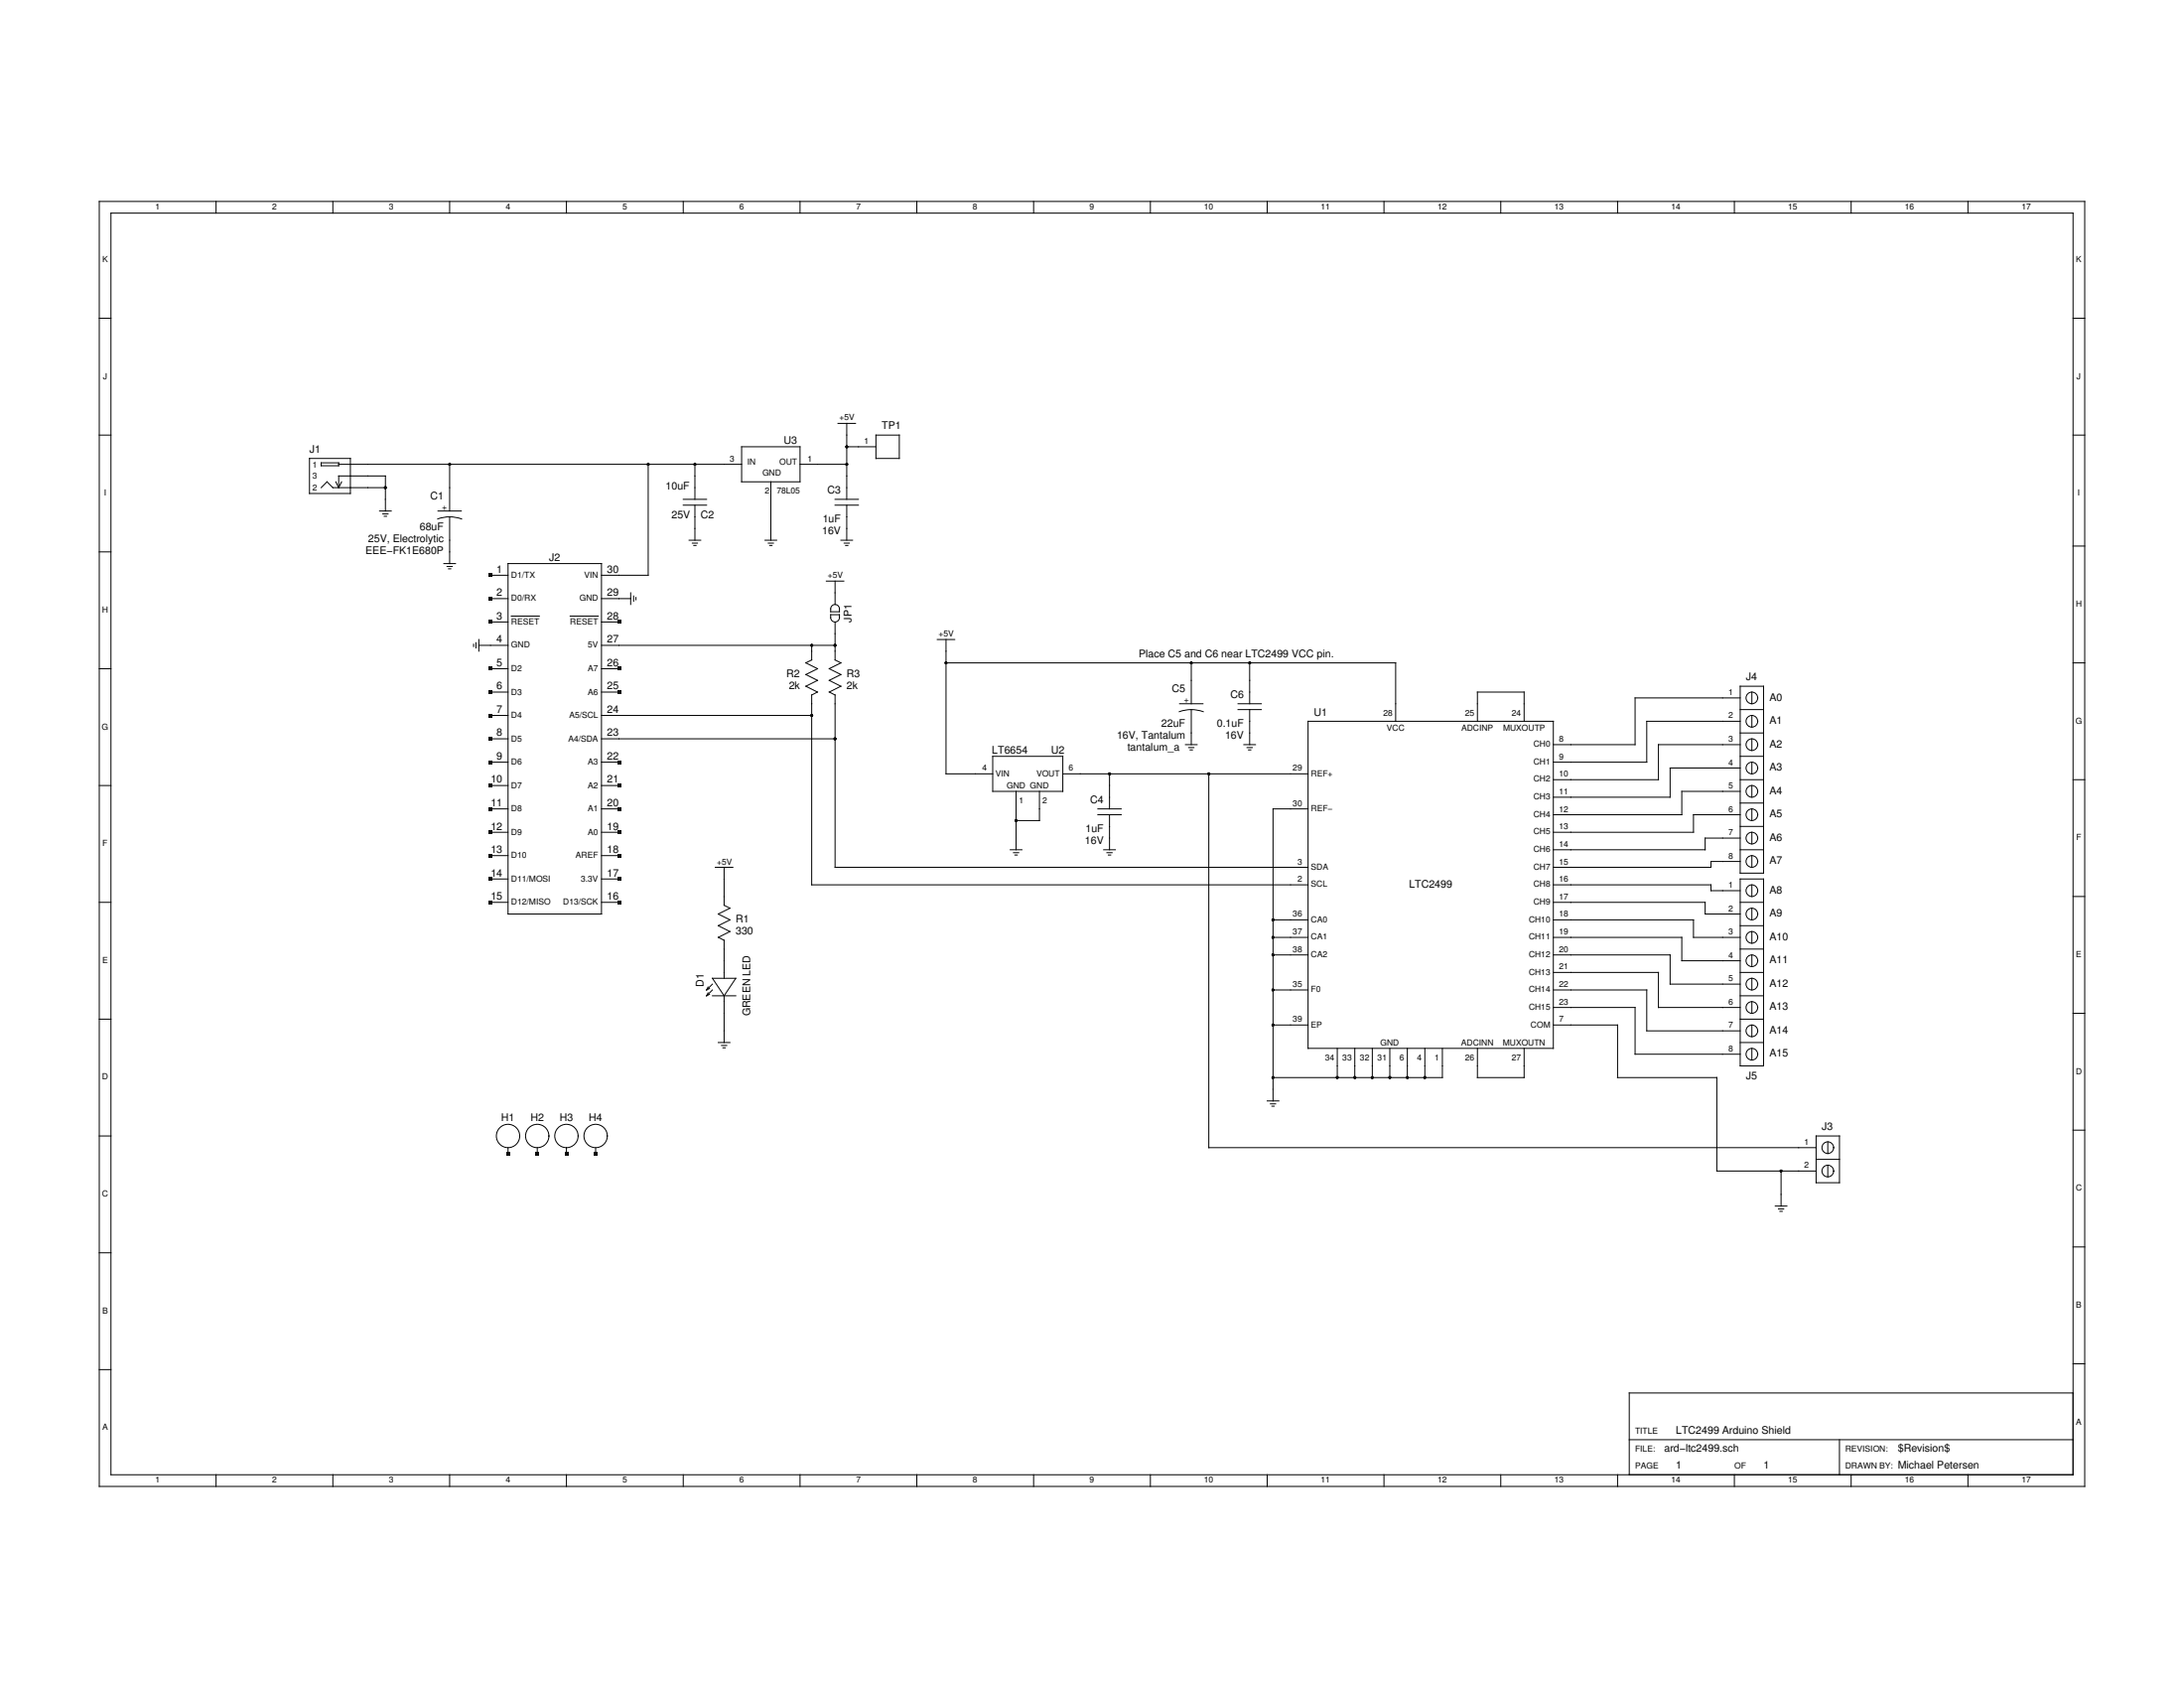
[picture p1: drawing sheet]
<svg xmlns="http://www.w3.org/2000/svg" width="279mm" height="216mm" viewBox="0 0 279 216" stroke-linecap="round" stroke-linejoin="round" font-family="sans-serif">
<g fill="none" stroke="#000" stroke-width=".13">
<path d="M12.7 25.8h254v164.3h-254zM14.2 27.3h251v161.3h-251zM27.6 25.8v1.5M42.6 25.8v1.5M57.5 25.8v1.5M72.5 25.8v1.5M87.4 25.8v1.5M102.3 25.8v1.5M117.3 25.8v1.5M132.2 25.8v1.5M147.2 25.8v1.5M162.1 25.8v1.5"/>
<path d="M177.1 25.8v1.5M192 25.8v1.5M206.9 25.8v1.5M221.9 25.8v1.5M236.8 25.8v1.5M251.8 25.8v1.5M12.7 55.6h1.5M12.7 40.7h1.5M39.6 58.6h5.2v4.5h-5.2zM41.1 59.2h2.2v.4h-2.2zM43.3 59.4h51.6M57.5 59.4v6"/>
<path d="M82.9 59.4v14.2h-6M88.9 59.4v4.5M94.9 57.1h7.4v4.5h-7.4zM102.3 59.4h6M107.2 54.2h2.2M108.3 57.1h3.8M108.3 54.2v9.7M112.1 55.6h2.9v3h-2.9zM265.2 55.6h1.5M265.2 40.7h1.5M12.7 70.6h1.5M41.1 62.4l.7-.8 .8 .8h6.7"/>
<path d="M43 61.6l.3 .8M43.3 62.4v-1.5h6v4.5M43.7 61.6l-.4 .8M48.6 65.4h1.5M49 65.7h.6M49.2 66h.3M56 66.4a4.5 4.5 0 0 1 3.1 0M56 65.4h3M56.8 72.1h1.5M57.2 72.5h.7M57.4 72.8h.3M57.5 66.1v6"/>
<path d="M62.8 76.6h2.2M62.8 73.6h2.2M62.8 79.6h2.2M65 72.1h11.9v44.8h-11.9zM65.4 78.8h3.6M72.9 78.8h3.6M76.9 76.6h3.8M76.9 79.6h2.3M80.7 75.8v1.5M81.1 76.2v.7M81.4 76.4v.3M87.4 64.6h3"/>
<path d="M87.4 63.9h3M88.2 69.1h1.4M88.6 69.5h.6M88.8 69.8h.2M88.9 64.6v4.5M97.9 69.1h1.5M98.3 69.5h.6M98.5 69.8h.3M98.6 61.6v7.5M105.7 74.3h2.3M106.3 78.6h1.1a.68 .68 0 0 1-.6 1 .68 .68 0 0 1-.5-1zM106.3 77.6a.56 .56 0 0 1 .7-.3 .56 .56 0 0 1 .4 .6v.3h-1.1z"/>
<path d="M106.8 74.3v3M106.8 79.6v4.8l.8 .4-1.5 .7 1.5 .8-1.5 .7 1.5 .8-1.5 .7 .7 .4M106.8 64.6h3M106.8 63.9h3M107.6 69.1h1.5M108 69.5h.7M108.2 69.8h.3M108.3 64.6v4.5M265.2 69.8h1.5M12.7 85.5h1.5M60.6 82.4v.3M60.9 82.2v.7"/>
<path d="M61.3 82.5h3.7M61.3 81.8v1.5M62.8 85.5h2.2M62.8 88.5h2.2M62.8 97.5h2.2M62.8 91.5h2.2M62.8 94.5h2.2M76.9 85.5h2.3M76.9 88.5h2.3M76.9 97.5h2.3M76.9 82.5h29.9M76.9 91.5h26.9"/>
<path d="M76.9 94.5h29.9M103.8 88.9v24.3h63.5M103.8 82.5v1.9l-.7 .4 1.5 .7-1.5 .8 1.5 .7-1.5 .8 1.5 .7-.8 .4M106.8 88.9v22h60.5M119.9 81.8h2.2M121 84.8h57.5v7.5M121 81.8v17.2h6M127 96.7h9v4.5h-9zM136 99h31.3M141.9 99v4.5M150.9 91a4.5 4.5 0 0 1 3 0M150.9 90h3"/>
<path d="M151.7 95.2h1.4M152.1 95.6h.6M152.3 95.9h.2M152.4 84.8v5.2M152.4 90.8v4.4M154.6 99v47.8h77.7M158.4 90h3M158.4 90.8h3M159.1 95.2h1.5M159.5 95.6h.7M159.7 95.9h.3M159.9 84.8v5.2"/>
<path d="M159.9 90.8v4.4M167.3 92.3h31.4v41.8h-31.4zM189 92.3v-3.8h6v3.8M222.6 95.2h-10.4v4.5h-13.5M222.6 99.7h3M222.6 98.2h-8.9v3.8h-15M222.6 89.3h-13.4v5.9h-10.5M222.6 92.3h-11.9v5.2h-12M222.6 90.8h3M222.6 87.8h3v23.9h-3zM222.6 96.7h3M222.6 93.7h3"/>
<path d="M224.1 88.5v1.5M224.1 91.5v1.5M224.1 94.5v1.5M224.1 97.5v1.5M265.2 84.8h1.5M265.2 99.7h1.5M12.7 100.5h1.5M12.7 115.4h1.5M62.8 100.5h2.2M62.8 115.4h2.2M62.8 103.5h2.2M62.8 106.4h2.2"/>
<path d="M62.8 112.4h2.2M62.8 109.4h2.2M76.9 100.5h2.3M76.9 115.4h2.3M76.9 103.5h2.3M76.9 106.4h2.3M76.9 112.4h2.3M76.9 109.4h2.3M91.5 110.9h2.3M92.6 110.9v4.9l.8 .4-1.5 .7 1.5 .8-1.5 .7 1.5 .7-1.5 .8 .7 .4v4.8M129.2 108.7h1.5M129.7 109.1h.6"/>
<path d="M129.8 109.4h.3M130 101.2v7.5M133 101.2v3.8h-3M140.4 103.5h3M140.4 104.2h3M141.2 108.7h1.5M141.6 109.1h.7M141.8 109.4h.3M141.9 104.2v4.5M162.9 119.9h4.4M162.9 117.7h4.4M167.3 103.5h-4.4v37.3"/>
<path d="M198.7 115.4h19.4v1.5h4.5M198.7 117.7h17.9v2.2h6M198.7 119.9h16.5v3h7.4M198.7 113.2h20.2v.7h3.7M222.6 115.4h3M222.6 110.2h-3.7v.7h-20.2M222.6 107.2h-4.5v1.5h-19.4M222.6 108.7h3M222.6 101.2h-7.4v3h-16.5M222.6 104.2h-6v2.2h-17.9M222.6 112.4h3v23.9h-3zM222.6 102.7h3"/>
<path d="M222.6 105.7h3M222.6 118.4h3M224.1 100.5v1.5M224.1 103.5v1.5M224.1 106.4v1.5M224.1 109.4v1.5M224.1 113.2v1.5M224.1 116.2v1.5M224.1 119.1v1.5M265.2 114.7h1.5M12.7 130.4h1.5M90.6 127l-.2 .4"/>
<path d="M90.6 126.2l-.2 .4M90.8 127.2l-.4 .2M90.8 126.4l-.4 .2M91.1 127.4h3M91.1 125.1h3l-1.5 2.3zM91.1 125.9l-.7 .7M91.1 126.6l-.7 .8M91.9 133.3h1.5M92.3 133.7h.7M92.5 134h.3M92.6 127.4v5.9M162.9 131.1h4.4"/>
<path d="M162.9 126.6h4.4M162.9 122.1h4.4M171.1 134.1v3.7M173.3 134.1v3.7M175.6 134.1v3.7M177.8 134.1v3.7M180 134.1v3.7M182.3 134.1v3.7M184.5 134.1v3.7h-21.6M189 134.1v3.7h6v-3.7M198.7 131.1h8.2v6.7h12.7v12h12.7M198.7 126.6h12v5.2h11.9"/>
<path d="M198.7 122.1h15v3.8h8.9M198.7 124.4h13.5v4.5h10.4M198.7 128.9h10.5v5.9h13.4M222.6 130.4h3M222.6 124.4h3M222.6 133.3h3M222.6 127.4h3M222.6 121.4h3M224.1 122.1v1.5M224.1 125.1v1.5M224.1 128.1v1.5M224.1 131.1v1.5"/>
<path d="M224.1 134.1v1.5M265.2 129.6h1.5M12.7 145.3h1.5M65 146.8v.7M68.7 146.8v.7M72.5 146.8v.7M76.2 146.8v.7M162.1 140.8h1.5M162.5 141.2h.7M162.7 141.5h.3M227.1 154.3h1.5M227.5 154.6h.7"/>
<path d="M227.7 154.9h.3M227.9 149.8v4.5M232.3 145.3h3v6h-3zM232.3 148.3h3M233.8 146v1.5M233.8 149v1.5M265.2 144.5h1.5M265.2 159.5h1.5M12.7 160.2h1.5M12.7 175.2h1.5M265.2 178.2h-56.8v10.4M265.2 174.4h1.5"/>
<path d="M27.6 188.6v1.5M42.6 188.6v1.5M57.5 188.6v1.5M72.5 188.6v1.5M87.4 188.6v1.5M102.3 188.6v1.5M117.3 188.6v1.5M132.2 188.6v1.5M147.2 188.6v1.5M162.1 188.6v1.5M177.1 188.6v1.5M192 188.6v1.5"/>
<path d="M206.9 188.6v1.5M208.4 184.1h56.8M221.9 188.6v1.5M235.3 184.1v4.5M236.8 188.6v1.5M251.8 188.6v1.5"/>
<circle cx="224.1" cy="98.2" r=".75"/>
<circle cx="224.1" cy="92.3" r=".75"/>
<circle cx="224.1" cy="95.2" r=".75"/>
<circle cx="224.1" cy="89.3" r=".75"/>
<circle cx="224.1" cy="107.2" r=".75"/>
<circle cx="224.1" cy="119.9" r=".75"/>
<circle cx="224.1" cy="113.9" r=".75"/>
<circle cx="224.1" cy="101.2" r=".75"/>
<circle cx="224.1" cy="110.2" r=".75"/>
<circle cx="224.1" cy="104.2" r=".75"/>
<circle cx="224.1" cy="116.9" r=".75"/>
<circle cx="224.1" cy="134.8" r=".75"/>
<circle cx="224.1" cy="125.9" r=".75"/>
<circle cx="224.1" cy="122.9" r=".75"/>
<circle cx="224.1" cy="128.9" r=".75"/>
<circle cx="224.1" cy="131.8" r=".75"/>
<circle cx="65" cy="145.3" r="1.49"/>
<circle cx="68.7" cy="145.3" r="1.49"/>
<circle cx="72.5" cy="145.3" r="1.49"/>
<circle cx="76.2" cy="145.3" r="1.49"/>
<circle cx="233.8" cy="149.8" r=".75"/>
<circle cx="233.8" cy="146.8" r=".75"/>
</g>
<g fill="#000">
<path d="M62.5 73.4h.5v.4h-.5zM62.5 76.3h.5v.5h-.5zM62.5 79.3h.5v.5h-.5zM79 79.3h.4v.5h-.4zM62.5 85.3h.5v.5h-.5zM62.5 88.3h.5v.4h-.5zM62.5 91.3h.5v.4h-.5zM62.5 94.3h.5v.4h-.5zM62.5 97.3h.5v.4h-.5zM79 85.3h.4v.5h-.4zM79 88.3h.4v.4h-.4zM79 97.3h.4v.4h-.4z"/>
<path d="M62.5 100.2h.5v.5h-.5zM62.5 103.2h.5v.5h-.5zM62.5 106.2h.5v.5h-.5zM62.5 109.2h.5v.5h-.5zM62.5 112.2h.5v.4h-.5zM62.5 115.2h.5v.4h-.5zM79 100.2h.4v.5h-.4zM79 103.2h.4v.5h-.4zM79 106.2h.4v.5h-.4zM79 109.2h.4v.5h-.4zM79 112.2h.4v.4h-.4zM79 115.2h.4v.4h-.4z"/>
<path d="M64.8 147.3h.4v.5h-.4zM68.5 147.3h.5v.5h-.5zM72.2 147.3h.5v.5h-.5zM76 147.3h.4v.5h-.4z"/>
<circle cx="57.5" cy="59.4" r=".19"/>
<circle cx="82.9" cy="59.4" r=".19"/>
<circle cx="88.9" cy="59.4" r=".19"/>
<circle cx="108.3" cy="57.1" r=".19"/>
<circle cx="108.3" cy="59.4" r=".19"/>
<circle cx="49.3" cy="62.4" r=".19"/>
<circle cx="103.8" cy="82.5" r=".19"/>
<circle cx="103.8" cy="91.5" r=".19"/>
<circle cx="106.8" cy="82.5" r=".19"/>
<circle cx="106.8" cy="94.5" r=".19"/>
<circle cx="121" cy="84.8" r=".19"/>
<circle cx="141.9" cy="99" r=".19"/>
<circle cx="152.4" cy="84.8" r=".19"/>
<circle cx="154.6" cy="99" r=".19"/>
<circle cx="159.9" cy="84.8" r=".19"/>
<circle cx="130" cy="105" r=".19"/>
<circle cx="162.9" cy="117.7" r=".19"/>
<circle cx="162.9" cy="119.9" r=".19"/>
<circle cx="162.9" cy="126.6" r=".19"/>
<circle cx="162.9" cy="131.1" r=".19"/>
<circle cx="162.9" cy="122.1" r=".19"/>
<circle cx="162.9" cy="137.8" r=".19"/>
<circle cx="171.1" cy="137.8" r=".19"/>
<circle cx="173.3" cy="137.8" r=".19"/>
<circle cx="175.6" cy="137.8" r=".19"/>
<circle cx="177.8" cy="137.8" r=".19"/>
<circle cx="180" cy="137.8" r=".19"/>
<circle cx="182.3" cy="137.8" r=".19"/>
<circle cx="227.9" cy="149.8" r=".19"/>
</g>
<g font-size="1.3">
<text x="39.6" y="57.9">J1</text>
<text x="100.2" y="56.8">U3</text>
<text x="112.8" y="54.9">TP1</text>
<text x="55.1" y="63.9">C1</text>
<text x="85.2" y="62.6">10uF</text>
<text x="105.9" y="63.1">C3</text>
<text x="46.8" y="70.8">EEE−FK1E680P</text>
<text x="47.1" y="69.3">25V, Electrolytic</text>
<text x="53.7" y="67.8">68uF</text>
<text x="70.3" y="71.7">J2</text>
<text x="85.9" y="66.3">25V</text>
<text x="89.6" y="66.3">C2</text>
<text x="105.2" y="68.3">16V</text>
<text x="105.3" y="66.9">1uF</text>
<text x="63.5" y="73.2">1</text>
<text x="63.5" y="76.2">2</text>
<text x="77.7" y="76.2">29</text>
<text x="77.7" y="73.2">30</text>
<text x="63.5" y="79.2">3</text>
<text x="63.5" y="82.2">4</text>
<text x="77.7" y="79.2">28</text>
<text x="77.7" y="82.2">27</text>
<text x="108.9" y="79.6" transform="rotate(-90 108.9 79.6)">JP1</text>
<text x="63.5" y="85.2">5</text>
<text x="63.5" y="88.2">6</text>
<text x="77.7" y="85.2">26</text>
<text x="77.7" y="88.2">25</text>
<text x="100.6" y="86.6">R2</text>
<text x="100.9" y="88.1">2k</text>
<text x="108.3" y="86.6">R3</text>
<text x="108.3" y="88.1">2k</text>
<text x="145.7" y="84">Place C5 and C6 near LTC2499 VCC pin.</text>
<text x="149.9" y="88.5">C5</text>
<text x="157.4" y="89.3">C6</text>
<text x="223.4" y="87">J4</text>
<text x="226.4" y="89.6">A0</text>
<text x="63.5" y="91.2">7</text>
<text x="63.5" y="94.2">8</text>
<text x="77.7" y="94.2">23</text>
<text x="77.7" y="91.2">24</text>
<text x="142.9" y="94.5">16V, Tantalum</text>
<text x="144.2" y="96">tantalum_a</text>
<text x="148.6" y="93">22uF</text>
<text x="155.7" y="93">0.1uF</text>
<text x="156.7" y="94.5">16V</text>
<text x="168.1" y="91.5">U1</text>
<text x="226.4" y="92.6">A1</text>
<text x="226.4" y="95.6">A2</text>
<text x="62.8" y="100.1">10</text>
<text x="63.5" y="97.1">9</text>
<text x="77.7" y="97.1">22</text>
<text x="77.7" y="100.1">21</text>
<text x="126.9" y="96.4">LT6654</text>
<text x="134.5" y="96.4">U2</text>
<text x="226.4" y="98.6">A3</text>
<text x="226.4" y="101.6">A4</text>
<text x="62.8" y="103.1">11</text>
<text x="62.8" y="106.1">12</text>
<text x="77.7" y="103.1">20</text>
<text x="77.7" y="106.1">19</text>
<text x="138.8" y="107.9">16V</text>
<text x="138.9" y="106.4">1uF</text>
<text x="139.5" y="102.7">C4</text>
<text x="226.4" y="104.6">A5</text>
<text x="226.4" y="107.5">A6</text>
<text x="62.8" y="109.1">13</text>
<text x="62.8" y="112.1">14</text>
<text x="77.7" y="112.1">17</text>
<text x="77.7" y="109.1">18</text>
<text x="180.3" y="113.5">LTC2499</text>
<text x="226.4" y="110.5">A7</text>
<text x="62.8" y="115.1">15</text>
<text x="77.7" y="115.1">16</text>
<text x="94.1" y="118">R1</text>
<text x="94.1" y="119.5">330</text>
<text x="226.4" y="114.3">A8</text>
<text x="226.4" y="117.3">A9</text>
<text x="226.4" y="120.2">A10</text>
<text x="226.4" y="123.2">A11</text>
<text x="90" y="126.2" transform="rotate(-90 90 126.2)">D1</text>
<text x="96" y="130" transform="rotate(-90 96 130)">GREEN LED</text>
<text x="226.4" y="126.2">A12</text>
<text x="226.4" y="129.2">A13</text>
<text x="226.4" y="132.2">A14</text>
<text x="226.4" y="135.2">A15</text>
<text x="64.1" y="143.4">H1</text>
<text x="67.9" y="143.4">H2</text>
<text x="71.6" y="143.4">H3</text>
<text x="75.3" y="143.4">H4</text>
<text x="223.4" y="138">J5</text>
<text x="233.1" y="144.5">J3</text>
<text x="212.9" y="185.6">ard−ltc2499.sch</text>
<text x="214.4" y="183.4">LTC2499 Arduino Shield</text>
<text x="242.8" y="185.6">$Revision$</text>
<text x="214.4" y="187.9">1</text>
<text x="225.6" y="187.9">1</text>
<text x="242.8" y="187.9">Michael Petersen</text>
</g>
<g font-size="1.1">
<text x="19.9" y="26.8">1</text>
<text x="34.8" y="26.8">2</text>
<text x="49.8" y="26.8">3</text>
<text x="64.7" y="26.8">4</text>
<text x="79.6" y="26.8">5</text>
<text x="94.6" y="26.8">6</text>
<text x="109.5" y="26.8">7</text>
<text x="124.5" y="26.8">8</text>
<text x="139.4" y="26.8">9</text>
<text x="154" y="26.8">10</text>
<text x="169" y="26.8">11</text>
<text x="183.9" y="26.8">12</text>
<text x="198.9" y="26.8">13</text>
<text x="213.8" y="26.8">14</text>
<text x="228.7" y="26.8">15</text>
<text x="243.7" y="26.8">16</text>
<text x="258.6" y="26.8">17</text>
<text x="13.1" y="33.5">K</text>
<text x="265.6" y="33.5">K</text>
<text x="13.2" y="48.5">J</text>
<text x="107.4" y="53.8">+5V</text>
<text x="265.7" y="48.5">J</text>
<text x="40" y="59.8">1</text>
<text x="93.4" y="59">3</text>
<text x="95.6" y="59.4">IN</text>
<text x="99.7" y="59.4">OUT</text>
<text x="103.3" y="59">1</text>
<text x="110.6" y="56.8">1</text>
<text x="13.3" y="63.4">I</text>
<text x="40" y="62.7">2</text>
<text x="40" y="61.3">3</text>
<text x="57.1" y="65.2" transform="rotate(-90 57.1 65.2)">+</text>
<text x="97.5" y="60.9">GND</text>
<text x="97.9" y="63.1">2</text>
<text x="99.4" y="63.1">78L05</text>
<text x="265.8" y="63.4">I</text>
<text x="65.4" y="73.9">D1/TX</text>
<text x="65.4" y="76.9">D0/RX</text>
<text x="74.1" y="76.9">GND</text>
<text x="74.7" y="73.9">VIN</text>
<text x="105.9" y="74">+5V</text>
<text x="265.6" y="77.6">H</text>
<text x="13.1" y="78.3">H</text>
<text x="65.4" y="79.9">RESET</text>
<text x="65.4" y="82.9">GND</text>
<text x="72.9" y="79.9">RESET</text>
<text x="75.2" y="82.9">5V</text>
<text x="120.1" y="81.4">+5V</text>
<text x="65.4" y="85.8">D2</text>
<text x="65.4" y="88.8">D3</text>
<text x="75.2" y="85.8">A7</text>
<text x="75.2" y="88.8">A6</text>
<text x="152" y="89.9" transform="rotate(-90 152 89.9)">+</text>
<text x="221.1" y="88.9">1</text>
<text x="13" y="93.3">G</text>
<text x="65.4" y="91.8">D4</text>
<text x="65.4" y="94.8">D5</text>
<text x="72.7" y="94.8">A4/SDA</text>
<text x="72.8" y="91.8">A5/SCL</text>
<text x="177" y="91.5">28</text>
<text x="177.4" y="93.4">VCC</text>
<text x="187" y="93.4">ADCINP</text>
<text x="187.4" y="91.5">25</text>
<text x="192.3" y="93.4">MUXOUTP</text>
<text x="193.4" y="91.5">24</text>
<text x="196.2" y="95.5">CH0</text>
<text x="199.5" y="94.9">8</text>
<text x="221.1" y="94.9">3</text>
<text x="221.1" y="91.9">2</text>
<text x="265.5" y="92.5">G</text>
<text x="65.4" y="97.8">D6</text>
<text x="65.4" y="100.8">D7</text>
<text x="75.2" y="97.8">A3</text>
<text x="75.2" y="100.8">A2</text>
<text x="125.7" y="98.6">4</text>
<text x="127.4" y="99.3">VIN</text>
<text x="128.8" y="100.8">GND GND</text>
<text x="132.6" y="99.3">VOUT</text>
<text x="136.7" y="98.6">6</text>
<text x="165.4" y="98.6">29</text>
<text x="167.7" y="99.3">REF+</text>
<text x="196.2" y="100">CH2</text>
<text x="196.2" y="97.8">CH1</text>
<text x="199.5" y="101.6">11</text>
<text x="199.5" y="99.4">10</text>
<text x="199.5" y="97.1">9</text>
<text x="221.1" y="100.8">5</text>
<text x="221.1" y="97.9">4</text>
<text x="65.4" y="103.8">D8</text>
<text x="65.4" y="106.8">D9</text>
<text x="75.2" y="103.8">A1</text>
<text x="75.2" y="106.8">A0</text>
<text x="130.4" y="102.7">1</text>
<text x="133.3" y="102.7">2</text>
<text x="165.4" y="103.1">30</text>
<text x="167.7" y="103.7">REF−</text>
<text x="196.2" y="106.7">CH5</text>
<text x="196.2" y="104.5">CH4</text>
<text x="196.2" y="102.3">CH3</text>
<text x="199.5" y="106.1">13</text>
<text x="199.5" y="103.8">12</text>
<text x="221.1" y="106.8">7</text>
<text x="221.1" y="103.8">6</text>
<text x="265.6" y="107.5">F</text>
<text x="13.1" y="108.2">F</text>
<text x="65.4" y="109.8">D10</text>
<text x="65.4" y="112.7">D11/MOSI</text>
<text x="73.7" y="109.8">AREF</text>
<text x="74.3" y="112.7">3.3V</text>
<text x="91.7" y="110.6">+5V</text>
<text x="166" y="110.6">3</text>
<text x="166" y="112.8">2</text>
<text x="167.7" y="111.2">SDA</text>
<text x="167.7" y="113.5">SCL</text>
<text x="196.2" y="113.5">CH8</text>
<text x="196.2" y="111.2">CH7</text>
<text x="196.2" y="109">CH6</text>
<text x="199.5" y="112.8">16</text>
<text x="199.5" y="110.6">15</text>
<text x="199.5" y="108.3">14</text>
<text x="221.1" y="109.8">8</text>
<text x="221.1" y="113.5">1</text>
<text x="65.4" y="115.7">D12/MISO</text>
<text x="72" y="115.7">D13/SCK</text>
<text x="165.4" y="117.3">36</text>
<text x="165.4" y="119.5">37</text>
<text x="167.7" y="117.9">CA0</text>
<text x="195.6" y="117.9">CH10</text>
<text x="196.2" y="115.7">CH9</text>
<text x="199.5" y="119.5">19</text>
<text x="199.5" y="117.3">18</text>
<text x="199.5" y="115">17</text>
<text x="221.1" y="119.5">3</text>
<text x="221.1" y="116.5">2</text>
<text x="13.1" y="123.2">E</text>
<text x="165.4" y="121.8">38</text>
<text x="167.7" y="120.2">CA1</text>
<text x="167.7" y="122.4">CA2</text>
<text x="195.6" y="124.7">CH13</text>
<text x="195.6" y="122.4">CH12</text>
<text x="195.6" y="120.2">CH11</text>
<text x="199.5" y="124">21</text>
<text x="199.5" y="121.8">20</text>
<text x="221.1" y="125.5">5</text>
<text x="221.1" y="122.5">4</text>
<text x="265.6" y="122.4">E</text>
<text x="165.4" y="126.2">35</text>
<text x="165.4" y="130.7">39</text>
<text x="167.7" y="126.9">F0</text>
<text x="167.7" y="131.4">EP</text>
<text x="195.6" y="129.1">CH15</text>
<text x="195.6" y="126.9">CH14</text>
<text x="195.8" y="131.4">COM</text>
<text x="199.5" y="128.5">23</text>
<text x="199.5" y="130.7">7</text>
<text x="199.5" y="126.2">22</text>
<text x="221.1" y="131.5">7</text>
<text x="221.1" y="128.5">6</text>
<text x="169.5" y="135.6">34</text>
<text x="171.7" y="135.6">33</text>
<text x="174" y="135.6">32</text>
<text x="176.2" y="135.6">31</text>
<text x="176.6" y="133.7">GND</text>
<text x="179.1" y="135.6">6</text>
<text x="181.3" y="135.6">4</text>
<text x="183.6" y="135.6">1</text>
<text x="186.9" y="133.7">ADCINN</text>
<text x="187.4" y="135.6">26</text>
<text x="192.3" y="133.7">MUXOUTN</text>
<text x="193.4" y="135.6">27</text>
<text x="221.1" y="134.5">8</text>
<text x="265.6" y="137.4">D</text>
<text x="13.1" y="138.1">D</text>
<text x="230.8" y="146.4">1</text>
<text x="230.8" y="149.4">2</text>
<text x="13.1" y="153.1">C</text>
<text x="265.6" y="152.3">C</text>
<text x="13.1" y="168">B</text>
<text x="265.6" y="167.2">B</text>
<text x="13.1" y="182.9">A</text>
<text x="209.2" y="185.6">FILE:</text>
<text x="209.2" y="183.4">TITLE</text>
<text x="236.1" y="185.6">REVISION:</text>
<text x="265.6" y="182.2">A</text>
<text x="19.9" y="189.6">1</text>
<text x="34.8" y="189.6">2</text>
<text x="49.8" y="189.6">3</text>
<text x="64.7" y="189.6">4</text>
<text x="79.6" y="189.6">5</text>
<text x="94.6" y="189.6">6</text>
<text x="109.5" y="189.6">7</text>
<text x="124.5" y="189.6">8</text>
<text x="139.4" y="189.6">9</text>
<text x="154" y="189.6">10</text>
<text x="169" y="189.6">11</text>
<text x="183.9" y="189.6">12</text>
<text x="198.9" y="189.6">13</text>
<text x="209.2" y="187.9">PAGE</text>
<text x="213.8" y="189.6">14</text>
<text x="221.9" y="187.9">OF</text>
<text x="228.7" y="189.6">15</text>
<text x="236.1" y="187.9">DRAWN BY:</text>
<text x="243.7" y="189.6">16</text>
<text x="258.6" y="189.6">17</text>
</g>
</svg>
